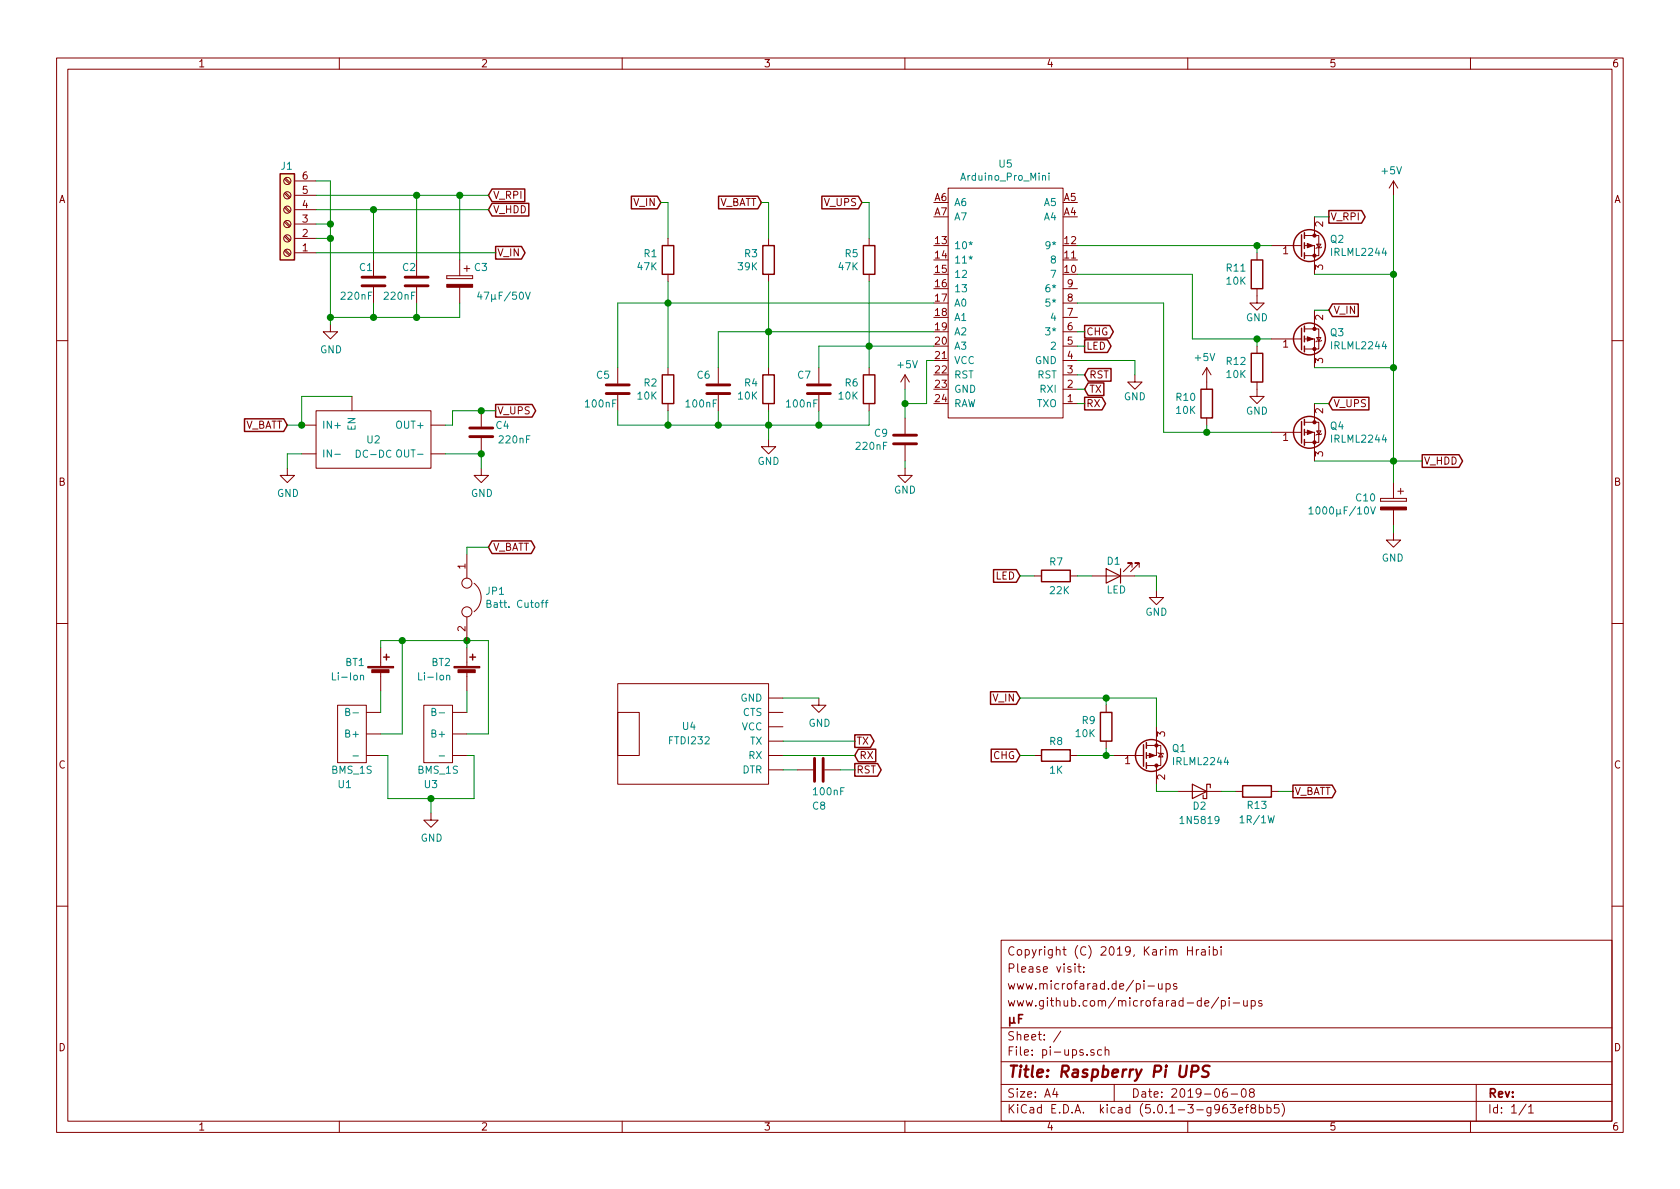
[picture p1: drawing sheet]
<svg xmlns="http://www.w3.org/2000/svg" width="297mm" height="210mm" viewBox="0 0 297 210" stroke-linecap="round" stroke-linejoin="round" font-family="sans-serif">
<g fill="none" stroke="#840000" stroke-width=".18">
<path d="M10 10.3h277v189.9h-277zM12 12.2h273v186.1h-273zM60 10.3v1.9M110 10.3v1.9M160 10.3v1.9M210 10.3v1.9M260 10.3v1.9M50.3 31.7l.9 .8M50.3 34.2l.9 .8M50.3 36.7l.9 .9M50.3 39.3l.9 .8M50.5 31.5l.8 .8"/>
<path d="M50.5 34l.8 .9M50.5 36.6l.8 .8M50.5 39.1l.8 .8M52.1 39.6h3.8M52.1 37.1h3.8M52.1 34.5h3.8M52.1 32h3.8M167.6 33.3h20.4v40.6h-20.4zM232.4 38.3v3.4M246.4 32l.7 1.3M246.4 32v2.5M246.4 32l-.8 1.3"/>
<path d="M50.3 41.8l.9 .9M50.3 44.4l.9 .8M50.5 41.7l.8 .8M50.5 44.2l.8 .8M52.1 44.7h3.8M52.1 42.2h3.8M58.4 57.4v1.3h1.3l-1.3 1.2-1.3-1.2h1.3M66 46v2.8M66 50.8v2.8M73.7 46v2.8M73.7 50.8v2.8M79 49.3h4.6z"/>
<path d="M79 48.8h4.6zM79 48.8v.5zM81.3 46v2.8M81.3 50.8v2.8M82 47.5h1.1M82.5 47v1M83.6 48.8v.5zM118.1 42.2v1.2M118.1 48.5v1.3M135.9 42.2v1.2M135.9 48.5v1.3M153.7 42.2v1.2"/>
<path d="M153.7 48.5v1.3M188 58.7h2.5M188 56.1h2.5M188 53.6h2.5M188 51h2.5M222.2 51v2.6h-1.2l1.2 1.3 1.3-1.3h-1.3M222.2 44.7v1.3M224.8 59.9h5.1M224.8 43.4h5.1M229.9 59.9h.2M229.9 43.4h.2M230.6 59.9h1.8v5.1"/>
<path d="M230.6 58.2h1.8M230.6 43.4h1.8v5.1M230.6 41.7h1.8M232.4 58.2h.8v3.5h-2.6M232.4 41.7h.8v3.5h-2.6M232.4 54.9v3.3M232.8 59.7h.8l-.4 .6zM232.8 43.2h.8l-.4 .6zM233.7 43.7l-.1 .1h-.8l-.1 .1M10 60.2h2M53.3 75.2h2.6M55.9 72.6h20.3v10.2h-20.3z"/>
<path d="M62.2 70.1v2.5M76.2 75.2h2.5M85.1 72.6v2.8M85.1 77.5v2.8M109.2 65v2.8M109.2 69.8v2.8M118.1 65v1.3M118.1 71.4v1.2M127 65v2.8M127 69.8v2.8M135.9 77.7v1.3h-1.3l1.3 1.3 1.3-1.3h-1.3M135.9 65v1.3"/>
<path d="M135.9 71.4v1.2M144.8 65v2.8M144.8 69.8v2.8M153.7 65v1.3M153.7 71.4v1.2M160 66.3v2.5M160 73.9v2.8M160 78.7v2.8M160 66.3l-.7 1.3M160 66.3l.8 1.3M188 71.4h2.5M188 68.8h2.5"/>
<path d="M188 66.3h2.5M188 63.7h2.5M188 61.2h2.5M200.7 66.3v1.3h1.2l-1.2 1.2-1.3-1.2h1.3M213.4 65v3.8M213.4 73.9v1.3M213.4 65l.7 1.3M213.4 65l-.8 1.3M222.2 67.6v2.5h-1.2l1.2 1.3 1.3-1.3h-1.3M222.2 61.2v1.3M224.8 76.4h5.1M229.9 76.4h.2"/>
<path d="M230.6 76.4h1.8v5.1M230.6 74.7h1.8M232.4 74.7h.8v3.5h-2.6M232.4 71.4v3.3M232.8 76.2h.8l-.4 .6zM233.7 60.2l-.1 .1h-.8l-.1 .1M233.7 76.7l-.1 .1h-.8l-.1 .2M285 60.2h2M50.8 82.8v1.3h1.3l-1.3 1.2-1.3-1.2h1.3M53.3 80.3h2.6M76.2 80.3h2.5M82.5 98v4.2"/>
<path d="M85.1 82.8v1.3h1.3l-1.3 1.2-1.3-1.2h1.3M160 82.8v1.3h-1.3l1.3 1.2 1.3-1.2h-1.3M244.1 88.6h4.6zM244.1 88.1h4.6zM244.1 88.1v.5zM246.4 94.2v1.3h-1.3l1.3 1.3 1.2-1.3h-1.2M246.4 85.3v2.8M246.4 90.2v2.8M247.1 86.9h1.1M247.6 86.4v1M248.7 88.1v.5zM10 110.3h2"/>
<path d="M67.3 114.5v3.4M67.3 118.9v3.3M82.5 109.1v4.2M82.5 114.5v3.4M82.5 118.9v3.3M83.8 103.1a3.2 3.2 0 0 1 0 5.1M182.9 101.8h1.2M189.2 101.8h1.3M193 101.8h7.7M200.2 100.3v-.7h-.8h.8l-1.6 1.5M201.4 100.3v-.7h-.7h.7l-1.5 1.5M204.5 104.4v1.3h1.2l-1.2 1.2-1.3-1.2h1.3"/>
<path d="M285 110.3h2M59.7 124.7h5.1v10.2h-5.1zM64.8 126h2.5M64.8 133.6h2.5M64.8 129.8h2.5M74.9 124.7h5.1v10.2h-5.1zM80 126h2.5M80 133.6h2.5M80 129.8h2.5M109.2 120.9h26.7v17.8h-26.7zM109.2 126h3.8v7.6h-3.8zM135.9 126h2.5"/>
<path d="M135.9 136.1h2.5M135.9 123.4h2.5M135.9 133.6h2.5M135.9 131.1h2.5M135.9 128.5h2.5M141 136.1h2.8M144.8 123.4v1.3h1.2l-1.2 1.3-1.3-1.3h1.3M145.8 136.1h2.8M182.9 133.6h1.2M189.2 133.6h1.3M195.6 124.7v1.3M195.6 131.1v1.2"/>
<path d="M196.8 133.6h5.1M202 133.6h.2M202.7 131.8h2.5v3.6h-.7M202.7 135.4h1.8M204.5 128.5v5.1h-1.8M204.5 135.4v3.3M204.7 133.1l.2 .1h.7l.1 .1M205.2 133.2l.4 .7h-.7zM208.3 139.9h7.6M218.4 139.9h1.3M224.8 139.9h1.3M76.2 143.8v1.2h1.3l-1.3 1.3-1.3-1.3h1.3"/>
<path d="M10 160.2h2M177 166.3h108v32h-108zM190.1 170.4v.2M190.1 170.9v1M190.6 170.9h.5M190.8 170.4v1.3l.3 .2M191.6 171.8v.1M191.6 171v.1M203 174.4h1.1M204.8 173.9v.8a.37 .37 0 0 0 .7 .1M205.5 173.9v1M206.2 174l.4-.1 .3 .3-.1 .6-.2 .1-.4-.1"/>
<path d="M206.2 173.9v1.5M208.1 174l-.4-.1-.2 .2v.3l.6 .1v.3h-.6M210 167.4v1.5M210 168.1h.8M210.8 167.4v1.5M211.5 167.9v1M212 167.9l-.5 .3M212.5 168h.5l.1 .9M213 177.4l.7-.1v-.3l-.4-.1-.3 .2 .1 .7h.6M213.1 168.3h-.5a.29 .29 0 0 0-.2 .3 .29 .29 0 0 0 .2 .3l.5-.1M213.8 167.4v.2M213.8 167.9v1"/>
<path d="M214.5 168l.5-.1 .2 .3-.1 .6h-.6M214.5 167.4v1.5M215.5 176.3l-1.3 2M215.9 167.4v.2M215.9 167.9v1M216 177l.4-.1 .3 .3-.1 .6-.2 .1-.4-.1M216 176.9v1.5M217.3 176.4v.2M217.3 176.9v1M218 177.4h1.2M219.9 176.9l.1 .9 .3 .1 .2-.1M220.5 176.9v1"/>
<path d="M221.2 177l.5-.1 .2 .3v.6l-.2 .1-.5-.1M221.2 176.9v1.5M223.1 177l-.4-.1-.2 .2 .1 .3 .5 .1v.3h-.6M285 160.2h2M60 198.3v1.9M110 198.3v1.9M160 198.3v1.9M177 194.8h108M177 191.8h108M177 187.8h108M177 181.8h108M186.5 192.5l-.4 1h1"/>
<path d="M186.8 193v1M187.6 182.3l-1.3 2M193.4 185.7a.37 .37 0 0 0-.6 .1l.1 .2 .5 .2 .1 .1-.2 .3-.5-.1M194.8 185.7l-.5-.1-.2 .3 .1 .6h.6M195.4 185.7h.1a.37 .37 0 0 1 .6 .1v.8M195.4 185.1v1.5M197 191.8v3M210 198.3v1.9M216.9 192.5a.62 .62 0 0 0-.7 .7l.1 .7 .2 .1 .5-.1v-.5l-.1-.2-.4-.1-.3 .3M217.5 195.3h1l-.5 .6 .4 .1v.7l-.2 .1-.7-.1M217.7 193.5h1.1M219 196.3l.7-.1v-.3l-.4-.1-.3 .2 .1 .7h.6"/>
<path d="M219.6 192.7l.4-.2a.94 .94 0 0 1 0 1.5 .82 .82 0 0 1-.4-1.3zM220.2 195.8h.6M220.8 195.3l-.4 .1v.1v1.3M221.2 193.2l-.3-.3 .1-.2 .2-.2 .4 .1 .2 .2-.1 .2-.6 .2a.48 .48 0 0 0-.1 .7l.2 .1 .5-.1a.48 .48 0 0 0-.1-.7h-.1M221.5 196l-.3-.3v-.2a.48 .48 0 0 1 .7-.1l.1 .2-.1 .3-.6 .1a.48 .48 0 0 0-.1 .7l.3 .1 .4-.1 .1-.4-.3-.3M222.7 195.9l.4-.1 .3 .3-.1 .6-.2 .1-.4-.1M222.7 195.3v1.5M224 195.9l.5-.1 .2 .3v.6l-.2 .1-.5-.1M224 195.3v1.5M226.1 195.3h-.7l-.1 .7 .2-.1 .5 .1 .2 .2-.1 .5-.2 .1-.6-.1M226.7 195.1a1.71 1.71 0 0 1 0 2.3M260 198.3v1.9"/>
<path d="M261 191.8v6.5M269.8 195.2l-1.2 2M270.3 195.8l.4-.5v1.5M270.3 196.8h.8"/>
<circle cx="50.8" cy="37.1" r=".63"/>
<circle cx="50.8" cy="32" r=".63"/>
<circle cx="50.8" cy="39.6" r=".63"/>
<circle cx="50.8" cy="34.5" r=".63"/>
<circle cx="50.8" cy="42.2" r=".63"/>
<circle cx="50.8" cy="44.7" r=".63"/>
<circle cx="82.5" cy="103.1" r=".89"/>
<circle cx="82.5" cy="108.2" r=".89"/>
</g>
<path d="M210.7 189.5h.8a.56 .56 0 0 0 .4-.5 .56 .56 0 0 0-.3-.6h-.8l-.2 2M213.9 188.5l-.3-.1-.7 .1a.47 .47 0 0 0-.3 .5 .47 .47 0 0 0 .4 .4l.4 .1a.48 .48 0 0 1 .3 .5 .48 .48 0 0 1-.5 .4l-.7-.1" fill="none" stroke="#840000" stroke-width=".41"/>
<g fill="none" stroke="#008484" stroke-width=".18">
<path d="M184.3 31.2l.2-.2 .3 .1 .1 .8M185.5 30.6v.1M185.5 31v.9M84.7 51.6l-.2 .9h.7M92.9 51.7l.4 1.2 .5-1.2M171.3 42.9l.3 .1 .3-.1M171.3 45.4l.3 .2 .3-.2M70.3 79.6l.1-.1a.47 .47 0 0 1 .6 .5l-.1 .6-.2 .2h-.4a.93 .93 0 0 1 0-1.2zM59.2 80.3h1M231.4 90l.4-.4v1.3M231.4 90.9h.8M242.3 89.6l.4 1.3 .5-1.3"/>
<path d="M63.7 119.5l.2-.1 .3 .1 .1 .7M79 119.5l.2-.1 .3 .1v.7M86.1 106.8l.6-.1v-.4l-.6-.2v1.3h.5l.2-.2v-.2l-.3-.2M95.7 106.6h.4M96.1 106.1l-.2 .2v1.1M96.4 106.6h.5M96.9 106.1l-.3 .2v1.1M61.1 125.9l.6-.1 .1-.2-.1-.2-.6-.1v1.2h.5l.2-.1v-.3l-.3-.2M62.4 133.7h1M62.4 126.1h1M76.4 125.9l.5-.1 .1-.2v-.2l-.6-.1v1.2h.5l.1-.1 .1-.3-.3-.2M77.6 133.7h1"/>
<path d="M77.6 126.1h1"/>
</g>
<g fill="none" stroke="#840000" stroke-width=".51">
<path d="M64 50.5h4.1M64 49h4.1M71.6 50.5h4.1M71.6 49h4.1M83.1 77.2h4M83.1 75.7h4M107.2 69.6h4.1M107.2 68.1h4.1M125 69.6h4M125 68.1h4M142.7 69.6h4.1M142.7 68.1h4.1"/>
<path d="M158 78.5h4.1M158 77h4.1M144 134.1v4.1M145.5 134.1v4.1"/>
</g>
<g fill="none" stroke="#840000" stroke-width=".25">
<path d="M49.5 30.7h2.6v15.3h-2.6zM87 33.4h5.8v2.3h-5.8l-.6-1.2zM87 36h6.5v2.2h-6.5l-.6-1.1zM111.6 34.7h4.6l.6 1.1-.6 1.1h-4.6zM127.1 34.7h6.9l.6 1.1-.6 1.1h-6.9zM145.3 34.7h6.5l.6 1.1-.6 1.1h-6.5zM234.9 37.2h5.8l.7 1.1-.7 1.2h-5.8zM87.6 43.6h4.6l.6 1.1-.6 1.1h-4.6zM117.1 43.4h2v5.1h-2zM134.9 43.4h2v5.1h-2zM152.7 43.4h2v5.1h-2zM191.8 57.6h4.4l.6 1.1-.6 1.1h-4.4z"/>
<path d="M221.2 46h2.1v5h-2.1zM230.1 58v3.8M230.1 41.5v3.8M230.6 41.1v1.1M230.6 42.9v1M230.6 44.7v1M230.6 57.7v1M230.6 59.4v1M235.6 53.7h4.6v2.3h-4.6l-.7-1.1zM43.2 74.1h7l.6 1.1-.6 1.1h-7zM87.6 71.5h6.5l.6 1.1-.6 1.2h-6.5zM117.1 66.3h2v5.1h-2z"/>
<path d="M134.9 66.3h2v5.1h-2zM152.7 66.3h2v5.1h-2zM191.8 70.3h3l.7 1.1-.7 1.1h-3zM191.8 60.1h4l.6 1.1-.6 1.1h-4zM192.4 67.7h2.8v2.2h-2.8l-.6-1.1zM192.4 65.2h4v2.2h-4l-.6-1.1zM212.3 68.8h2.1v5.1h-2.1zM221.2 62.5h2.1v5.1h-2.1zM230.1 74.5v3.9M230.6 61.2v1M230.6 74.2v1M230.6 75.9v1.1"/>
<path d="M230.6 77.7v1M235.6 70.3h6.4v2.2h-6.4l-.7-1.1zM87 95.7h6.9l.7 1.1-.7 1.1h-6.9l-.6-1.1zM251.5 80.4h6.5l.6 1.1-.6 1.1h-6.5zM67.8 116.2h1M68.3 115.7v1M83.1 116.2h1M83.6 115.7v1M175.7 100.7h4l.6 1.1-.6 1.2h-4zM184.1 100.8h5.1v2.1h-5.1zM151.1 129.9h2.8l.6 1.2-.6 1.1h-2.8zM151.1 135h4.1l.6 1.1-.6 1.2h-4.1z"/>
<path d="M151.8 132.5h3v2.2h-3l-.7-1.1zM175.1 122.3h4.6l.6 1.1-.6 1.2h-4.6zM175.3 132.5h4.4l.6 1.1-.6 1.1h-4.4zM184.1 132.6h5.1v2h-5.1zM194.6 126h2v5.1h-2zM202.2 131.7v3.8M202.7 131.3v1M202.7 133.1v1M202.7 134.9v1M219.7 138.9h5.1v2.1h-5.1zM228.6 138.8h6.9l.7 1.1-.7 1.2h-6.9z"/>
<circle cx="231.5" cy="59.9" r="2.82"/>
<circle cx="231.5" cy="43.4" r="2.82"/>
<circle cx="231.5" cy="76.4" r="2.82"/>
<circle cx="203.6" cy="133.6" r="2.82"/>
</g>
<g fill="none" stroke="#008400" stroke-width=".18">
<path d="M55.9 32h2.5v25.4M55.9 39.6h2.5M55.9 34.5h30.5M55.9 37.1h30.5M66 37.1v8.9M73.7 34.5v11.5M81.3 34.5v11.5M116.8 35.8h1.3v6.4M134.6 35.8h1.3v6.4M152.4 35.8h1.3v6.4M232.4 38.3h2.5M246.4 34.5v50.8"/>
<path d="M55.9 42.2h2.5M55.9 44.7h31.7M66 53.6v2.5M73.7 53.6v2.5M81.3 53.6v2.5h-22.9M118.1 49.8v15.2M135.9 49.8v15.2M153.7 49.8v15.2M165.1 58.7h-38.1v6.3M165.1 53.6h-55.9v11.4M190.5 48.5h20.3v11.4h14M190.5 58.7h1.3"/>
<path d="M190.5 53.6h15.2v22.8h19.1M190.5 43.4h34.3M222.2 43.4v1.3M222.2 59.9v1.3M232.4 48.5h14M232.4 54.9h2.5M62.2 70.1h-8.9v5.1h-2.5M87.6 72.6h-7.6v2.6h-1.3M109.2 72.6v2.6h44.5v-2.6M118.1 72.6v2.6M127 72.6v2.6M135.9 72.6v5.1"/>
<path d="M144.8 72.6v2.6M160 68.8v5.1M165.1 63.7h-1.3v7.7h-3.8M165.1 61.2h-20.3v3.8M190.5 71.4h1.3M190.5 68.8h1.3M190.5 66.3h1.3M190.5 63.7h10.2v2.6M190.5 61.2h1.3M213.4 75.2v1.2M232.4 71.4h2.5M232.4 65h14"/>
<path d="M53.3 80.3h-2.5v2.5M78.7 80.3h6.4v2.5M86.4 96.8h-3.9v1.2M160 81.5v1.3M232.4 81.5h19.1M246.4 93v1.2M67.3 114.5v-1.2h19.1v16.5h-3.9M71.1 113.3v16.5h-3.8M82.5 113.3v1.2M180.3 101.8h2.6M190.5 101.8h2.5M200.7 101.8h3.8v2.6"/>
<path d="M67.3 133.6h1.3v7.6h15.2v-7.6h-1.3M67.3 122.2v3.8M82.5 122.2v3.8M138.4 133.6h12.7M138.4 131.1h12.7M138.4 136.1h2.6M138.4 123.4h6.4M148.6 136.1h2.5M180.3 133.6h2.6M180.3 123.4h24.2v5.1M190.5 133.6h6.3M195.6 123.4v1.3"/>
<path d="M195.6 132.3v1.3M204.5 138.7v1.2h3.8M215.9 139.9h2.5M226.1 139.9h2.5M76.2 141.2v2.6"/>
</g>
<g fill="#840000" stroke="#840000" stroke-width=".18">
<path d="M231.1 59.6l1.1 .3-1.1 .4z"/>
<path d="M231.1 43l1.1 .4-1.1 .4z"/>
<path d="M65 117.9h4.6v.2h-4.6z"/>
<path d="M65.7 118.4h3.1v.5h-3.1z"/>
<path d="M80.3 117.9h4.5v.2h-4.5z"/>
<path d="M81 118.4h3v.5h-3z"/>
<path d="M231.1 76.1l1.1 .3-1.1 .4z"/>
<path d="M244.1 89.7h4.6v.5h-4.6z"/>
<path d="M203.2 133.2l1 .4-1 .4z"/>
<path d="M79 50.3h4.6v.5h-4.6z"/>
<circle cx="232.4" cy="61.7" r=".28"/>
<circle cx="232.4" cy="58.2" r=".28"/>
<circle cx="232.4" cy="45.2" r=".28"/>
<circle cx="232.4" cy="41.7" r=".28"/>
<circle cx="232.4" cy="78.2" r=".28"/>
<circle cx="232.4" cy="74.7" r=".28"/>
<circle cx="204.5" cy="131.8" r=".28"/>
<circle cx="204.5" cy="135.4" r=".28"/>
</g>
<path d="M49.5 30.7h2.6v15.3h-2.6z" fill="#ffffc2" stroke="#ffffc2" stroke-width=".18"/>
<g fill="#008400" stroke="#008400" stroke-width=".25">
<circle cx="58.4" cy="42.2" r=".51"/>
<circle cx="58.4" cy="39.6" r=".51"/>
<circle cx="71.1" cy="113.3" r=".51"/>
<circle cx="82.6" cy="113.3" r=".51"/>
<circle cx="76.2" cy="141.2" r=".51"/>
<circle cx="246.4" cy="81.5" r=".51"/>
<circle cx="246.4" cy="65" r=".51"/>
<circle cx="246.4" cy="48.5" r=".51"/>
<circle cx="222.3" cy="59.9" r=".51"/>
<circle cx="135.9" cy="75.2" r=".51"/>
<circle cx="135.9" cy="58.7" r=".51"/>
<circle cx="222.3" cy="43.4" r=".51"/>
<circle cx="213.4" cy="76.4" r=".51"/>
<circle cx="53.3" cy="75.2" r=".51"/>
<circle cx="58.4" cy="56.1" r=".51"/>
<circle cx="66" cy="56.1" r=".51"/>
<circle cx="66" cy="37.1" r=".51"/>
<circle cx="73.7" cy="34.5" r=".51"/>
<circle cx="73.7" cy="56.1" r=".51"/>
<circle cx="81.3" cy="34.5" r=".51"/>
<circle cx="127" cy="75.2" r=".51"/>
<circle cx="153.7" cy="61.2" r=".51"/>
<circle cx="118.1" cy="53.6" r=".51"/>
<circle cx="118.1" cy="75.2" r=".51"/>
<circle cx="144.8" cy="75.2" r=".51"/>
<circle cx="160" cy="71.4" r=".51"/>
<circle cx="85.1" cy="80.3" r=".51"/>
<circle cx="85.1" cy="72.6" r=".51"/>
<circle cx="195.6" cy="123.4" r=".51"/>
<circle cx="195.6" cy="133.6" r=".51"/>
</g>
<path d="M195.6 100.6l2.5 1.2-2.5 1.3zM198.1 100.6v2.5M210.8 138.7l2.6 1.2-2.6 1.3zM214 139.3v-.6h-.6v2.5h-.7v-.6" fill="none" stroke="#840000" stroke-width=".2"/>
<text font-size="2.8" fill="#840000" x="178" y="190.5">Title: Raspberry Pi UPS</text>
<g font-size="2.1" fill="#840000">
<text x="178" y="172">Please visit:</text>
<text x="178" y="169">Copyright (C) 2019, Karim Hraibi</text>
<text x="178" y="178">www.github.com/microfarad-de/pi-ups</text>
<text x="178" y="175">www.microfarad.de/pi-ups</text>
<text x="178" y="184">Sheet: /</text>
<text x="178" y="181">µF</text>
<text x="178" y="186.7">File: pi-ups.sch</text>
<text x="178" y="196.9">KiCad E.D.A. kicad (5.0.1-3-g963ef8bb5)</text>
<text x="178" y="194.1">Size: A4</text>
<text x="200" y="194.1">Date: 2019-06-08</text>
<text x="263" y="194.1">Rev:</text>
<text x="263" y="196.9">Id: 1/1</text>
</g>
<g font-size="1.8" fill="#840000">
<text x="35" y="11.9">1</text>
<text x="85" y="11.9">2</text>
<text x="135" y="11.9">3</text>
<text x="185" y="11.9">4</text>
<text x="235" y="11.9">5</text>
<text x="285" y="11.9">6</text>
<text x="10.4" y="35.9">A</text>
<text x="53.5" y="34.3">5</text>
<text x="53.5" y="31.7">6</text>
<text x="87.1" y="35.2">V_RPI</text>
<text x="165.3" y="35.6">A6</text>
<text x="188.1" y="35.6">A5</text>
<text x="285.4" y="35.9">A</text>
<text x="53.5" y="41.9">2</text>
<text x="53.5" y="39.4">3</text>
<text x="53.5" y="36.8">4</text>
<text x="87.1" y="37.7">V_HDD</text>
<text x="112.1" y="36.4">V_IN</text>
<text x="126.9" y="36.4">V_BATT</text>
<text x="145.8" y="36.4">V_UPS</text>
<text x="165.3" y="38.1">A7</text>
<text x="188.1" y="38.1">A4</text>
<text x="233.9" y="40.1" transform="rotate(-90 233.9 40.1)">2</text>
<text x="235.2" y="39">V_RPI</text>
<text x="53.5" y="44.4">1</text>
<text x="87.9" y="45.3">V_IN</text>
<text x="165.4" y="43.2">13</text>
<text x="165.4" y="45.7">14</text>
<text x="188.3" y="45.7">11</text>
<text x="188.3" y="43.2">12</text>
<text x="226.8" y="45">1</text>
<text x="233.9" y="47.7" transform="rotate(-90 233.9 47.7)">3</text>
<text x="165.4" y="48.3">15</text>
<text x="165.4" y="50.8">16</text>
<text x="165.4" y="53.3">17</text>
<text x="188.3" y="48.3">10</text>
<text x="188.7" y="53.3">8</text>
<text x="188.7" y="50.8">9</text>
<text x="165.4" y="55.9">18</text>
<text x="165.4" y="58.4">19</text>
<text x="188.7" y="58.4">6</text>
<text x="188.7" y="55.9">7</text>
<text x="192" y="59.3">CHG</text>
<text x="233.9" y="56.6" transform="rotate(-90 233.9 56.6)">2</text>
<text x="235.7" y="55.5">V_IN</text>
<text x="165.4" y="61">20</text>
<text x="165.4" y="63.5">21</text>
<text x="188.7" y="63.5">4</text>
<text x="188.7" y="61">5</text>
<text x="192" y="61.8">LED</text>
<text x="226.8" y="61.5">1</text>
<text x="233.9" y="64.2" transform="rotate(-90 233.9 64.2)">3</text>
<text x="165.4" y="66">22</text>
<text x="165.4" y="68.6">23</text>
<text x="165.4" y="71.1">24</text>
<text x="188.7" y="71.1">1</text>
<text x="188.7" y="68.6">2</text>
<text x="188.7" y="66">3</text>
<text x="192.6" y="69.5">TX</text>
<text x="192.6" y="66.9">RST</text>
<text x="43.1" y="75.8">V_BATT</text>
<text x="87.9" y="73.3">V_UPS</text>
<text x="192" y="72">RX</text>
<text x="226.8" y="78">1</text>
<text x="233.9" y="73.1" transform="rotate(-90 233.9 73.1)">2</text>
<text x="235.7" y="72">V_UPS</text>
<text x="233.9" y="80.7" transform="rotate(-90 233.9 80.7)">3</text>
<text x="251.7" y="82.2">V_HDD</text>
<text x="10.4" y="85.9">B</text>
<text x="285.4" y="85.9">B</text>
<text x="82.3" y="100.6" transform="rotate(-90 82.3 100.6)">1</text>
<text x="87.1" y="97.4">V_BATT</text>
<text x="176" y="102.5">LED</text>
<text x="82.3" y="111.7" transform="rotate(-90 82.3 111.7)">2</text>
<text x="175.6" y="124.1">V_IN</text>
<text x="151.4" y="131.7">TX</text>
<text x="206" y="130.3" transform="rotate(-90 206 130.3)">3</text>
<text x="10.4" y="135.9">C</text>
<text x="151.4" y="136.8">RST</text>
<text x="151.9" y="134.2">RX</text>
<text x="175.6" y="134.2">CHG</text>
<text x="198.9" y="135.1">1</text>
<text x="206" y="137.9" transform="rotate(-90 206 137.9)">2</text>
<text x="285.4" y="135.9">C</text>
<text x="228.9" y="140.6">V_BATT</text>
<text x="10.4" y="185.9">D</text>
<text x="285.4" y="185.9">D</text>
<text x="35" y="199.9">1</text>
<text x="85" y="199.9">2</text>
<text x="135" y="199.9">3</text>
<text x="185" y="199.9">4</text>
<text x="235" y="199.9">5</text>
<text x="285" y="199.9">6</text>
</g>
<g font-size="1.8" fill="#008484">
<text x="176.7" y="29.6">U5</text>
<text x="49.7" y="30">J1</text>
<text x="170.2" y="31.9">Arduino_Pro_Mini</text>
<text x="244.4" y="30.8">+5V</text>
<text x="168.7" y="36.4">A6</text>
<text x="168.7" y="39">A7</text>
<text x="184.7" y="39">A4</text>
<text x="184.7" y="36.4">A5</text>
<text x="63.6" y="47.9">C1</text>
<text x="71.2" y="47.9">C2</text>
<text x="83.9" y="47.9">C3</text>
<text x="112.8" y="47.8">47K</text>
<text x="113.9" y="45.5">R1</text>
<text x="130.6" y="47.8">39K</text>
<text x="131.7" y="45.5">R3</text>
<text x="148.3" y="47.8">47K</text>
<text x="149.5" y="45.5">R5</text>
<text x="168.7" y="44.1">10*</text>
<text x="168.7" y="46.6">11*</text>
<text x="185.3" y="44.1">9*</text>
<text x="186" y="46.6">8</text>
<text x="235.3" y="42.9">Q2</text>
<text x="235.6" y="45.3">IRLML2244</text>
<text x="60.5" y="53">220nF</text>
<text x="68.1" y="53">220nF</text>
<text x="85.2" y="53">47µF/50V</text>
<text x="168.7" y="49.1">12</text>
<text x="168.7" y="51.7">13</text>
<text x="185.3" y="51.7">6*</text>
<text x="186" y="49.1">7</text>
<text x="216.9" y="48">R11</text>
<text x="216.9" y="50.3">10K</text>
<text x="168.7" y="54.2">A0</text>
<text x="168.7" y="56.8">A1</text>
<text x="168.7" y="59.3">A2</text>
<text x="185.3" y="59.3">3*</text>
<text x="185.3" y="54.2">5*</text>
<text x="186" y="56.8">4</text>
<text x="220.3" y="56.8">GND</text>
<text x="235.3" y="59.5">Q3</text>
<text x="56.6" y="62.5">GND</text>
<text x="158.8" y="65.1">+5V</text>
<text x="168.7" y="61.8">A3</text>
<text x="168.7" y="64.4">VCC</text>
<text x="183" y="64.4">GND</text>
<text x="186" y="61.8">2</text>
<text x="211.4" y="63.8">+5V</text>
<text x="216.9" y="64.5">R12</text>
<text x="235.6" y="61.8">IRLML2244</text>
<text x="105.5" y="67">C5</text>
<text x="112.8" y="70.7">10K</text>
<text x="113.9" y="68.3">R2</text>
<text x="123.3" y="67">C6</text>
<text x="130.6" y="70.7">10K</text>
<text x="131.7" y="68.3">R4</text>
<text x="141.1" y="67">C7</text>
<text x="148.3" y="70.7">10K</text>
<text x="149.5" y="68.3">R6</text>
<text x="168.7" y="66.9">RST</text>
<text x="168.7" y="69.5">GND</text>
<text x="183.4" y="66.9">RST</text>
<text x="184" y="69.5">RXI</text>
<text x="198.7" y="70.8">GND</text>
<text x="208" y="70.9">R10</text>
<text x="216.9" y="66.8">10K</text>
<text x="56.9" y="75.8">IN+</text>
<text x="62.9" y="76.1" transform="rotate(-90 62.9 76.1)">EN</text>
<text x="70.4" y="75.8">OUT+</text>
<text x="87.7" y="75.9">C4</text>
<text x="103.7" y="72.1">100nF</text>
<text x="121.4" y="72.1">100nF</text>
<text x="139.2" y="72.1">100nF</text>
<text x="154.7" y="77.2">C9</text>
<text x="168.7" y="72">RAW</text>
<text x="183.3" y="72">TXO</text>
<text x="208" y="73.2">10K</text>
<text x="220.3" y="73.3">GND</text>
<text x="235.3" y="76">Q4</text>
<text x="56.9" y="80.9">IN-</text>
<text x="63.2" y="80.9">DC-DC</text>
<text x="64.9" y="78.4">U2</text>
<text x="70.9" y="80.9">OUT-</text>
<text x="88.4" y="78.4">220nF</text>
<text x="133.9" y="82.2">GND</text>
<text x="151.5" y="79.5">220nF</text>
<text x="235.6" y="78.3">IRLML2244</text>
<text x="49" y="87.9">GND</text>
<text x="83.3" y="87.9">GND</text>
<text x="158.1" y="87.3">GND</text>
<text x="239.8" y="88.7">C10</text>
<text x="232.4" y="91">1000µF/10V</text>
<text x="185.6" y="100">R7</text>
<text x="195.8" y="99.9">D1</text>
<text x="244.3" y="99.3">GND</text>
<text x="86" y="105.2">JP1</text>
<text x="86.6" y="107.5">Batt. Cutoff</text>
<text x="185.7" y="105.1">22K</text>
<text x="195.6" y="104.9">LED</text>
<text x="202.5" y="108.9">GND</text>
<text x="61.1" y="117.8">BT1</text>
<text x="76.3" y="117.8">BT2</text>
<text x="59.1" y="120.3">Li-Ion</text>
<text x="74.4" y="120.3">Li-Ion</text>
<text x="130.9" y="124.1">GND</text>
<text x="61.4" y="130.4">B+</text>
<text x="76.7" y="130.4">B+</text>
<text x="118.4" y="131.6">FTDI232</text>
<text x="120.7" y="129.1">U4</text>
<text x="131.1" y="129.2">VCC</text>
<text x="131.3" y="126.6">CTS</text>
<text x="132.6" y="131.7">TX</text>
<text x="143" y="128.5">GND</text>
<text x="185.6" y="131.7">R8</text>
<text x="190.2" y="130.3">10K</text>
<text x="191.4" y="128">R9</text>
<text x="58.7" y="136.8">BMS_1S</text>
<text x="73.9" y="136.8">BMS_1S</text>
<text x="131.2" y="136.8">DTR</text>
<text x="132.4" y="134.2">RX</text>
<text x="185.6" y="136.8">1K</text>
<text x="207.3" y="133">Q1</text>
<text x="207.6" y="135.3">IRLML2244</text>
<text x="59.8" y="139.4">U1</text>
<text x="75.1" y="139.4">U3</text>
<text x="143.7" y="143.2">C8</text>
<text x="144" y="140.6">100nF</text>
<text x="211" y="143.2">D2</text>
<text x="220.6" y="143">R13</text>
<text x="74.4" y="148.8">GND</text>
<text x="209" y="145.7">1N5819</text>
<text x="219.6" y="145.6">1R/1W</text>
</g>
</svg>
